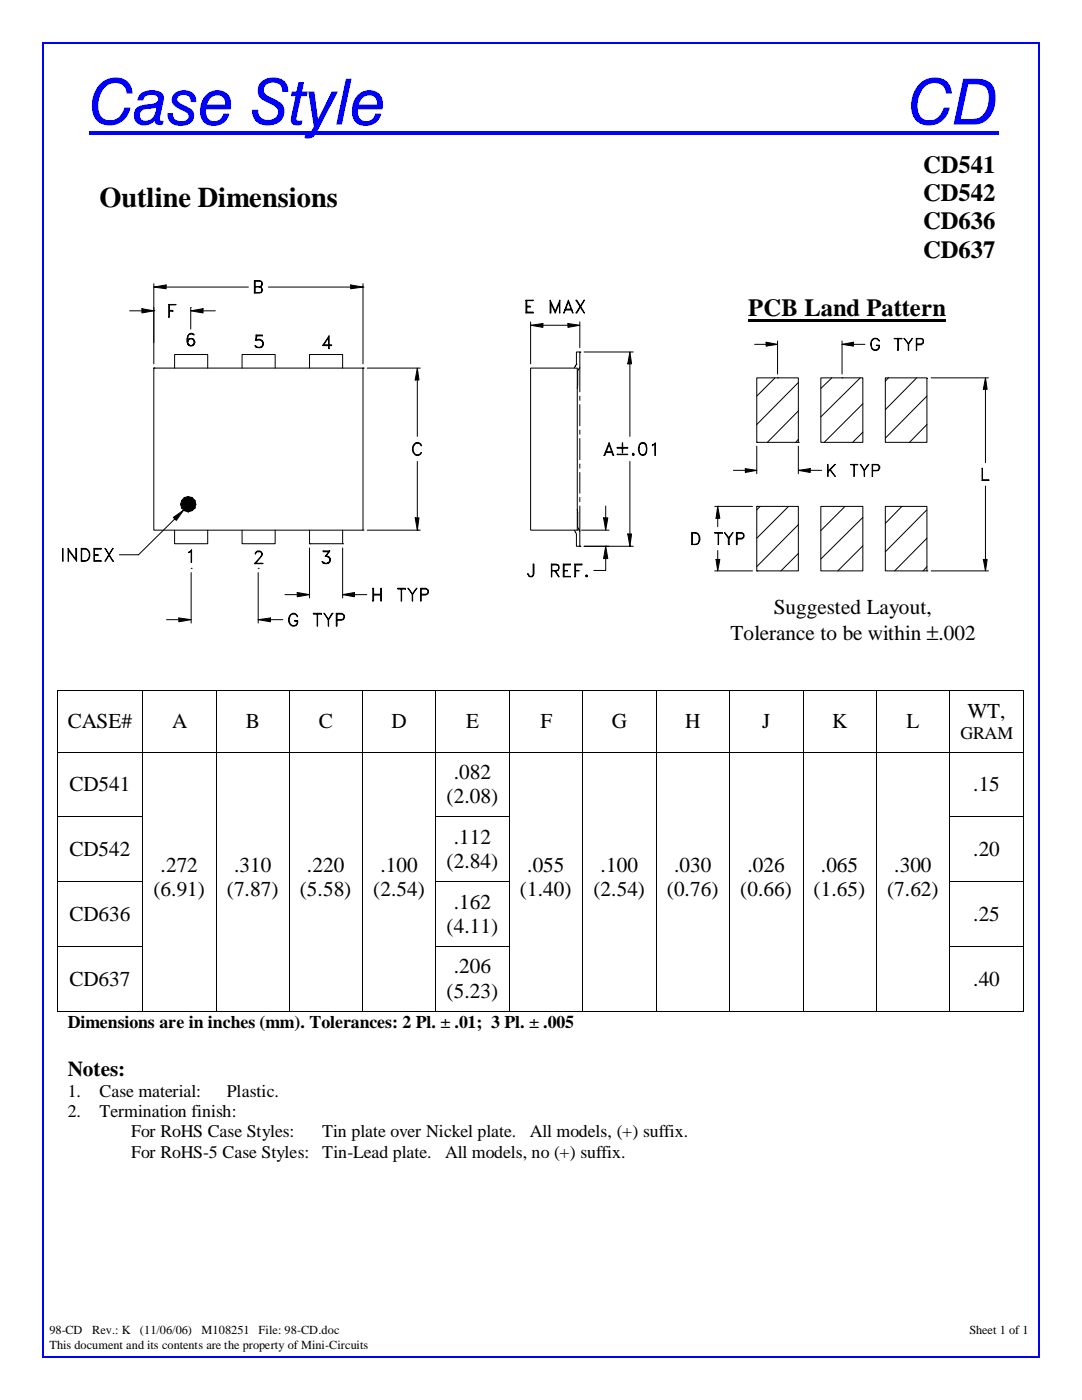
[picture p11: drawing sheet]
<svg xmlns="http://www.w3.org/2000/svg" width="216mm" height="279mm" viewBox="0 0 216 279" stroke-linecap="round" stroke-linejoin="round" font-family="sans-serif">
<path d="M17.8 26.2h181.5v.7h-181.5z" fill="#00f"/>
<path d="M11 54.1h120.5v72.8h-120.5z" fill="#fff"/>
<path d="M11 54h120.5v72.9h-120.5z" fill="none" stroke="#fff" stroke-width=".2"/>
<g fill="none" stroke="#000" stroke-width=".2">
<path d="M30.7 57.3l2.4-.4v.7zM30.7 56.6v16M33.1 57.3h16.5M50.9 57.2h.9a.64 .64 0 0 1 .6 .6 .64 .64 0 0 1-.6 .7h-1v-2.5l1.3 .1 .3 .3a.76 .76 0 0 1-.6 .9M51.8 57.2l.4-.3-.1-.7-1.2-.1v2.3l1.2-.1v-.8l-.2-.2h-1M53.6 57.3h16.4M70 56.9l2.4 .4-2.4 .3zM72.4 57.3h.1M72.4 56.6v16M104.9 59.9h1.5l-1.3 .1v2.3h1.3v.2h-1.5zM109.8 59.9l1 2.2 .9-2.2v2.6l-.1-2-.8 2-.9-2v2h-.1zM113.4 59.9l.9 2.6-.9-2.2-.9 2.2z"/>
<path d="M114.9 59.9h.2l1.5 2.6zM116.5 59.9l-1.4 2.6h-.2zM25.9 62h2.4M28.3 61.6l2.4 .4-2.4 .5zM30.7 73.5h41.7v32.3h-41.7zM30.7 73.5h.1M30.7 62h.1M33.7 60.8h1.4h-1.3v2.5h-.1zM33.8 61.9h.7v.2h-.7M34.8 73.5v-2.7h6.6v2.7M37.5 68.5l.6 .5 .5-.2 .1-.3M37.5 68.1l.2-.4 .4-.1 .5 .1 .1 .4"/>
<path d="M37.7 66.8h.9M37.8 66.7a2.48 2.48 0 0 0-.3 2l.5 .3M37.9 67.6l-.4 .3v.3M38.1 62l2.4-.4v.9zM38.1 70.8h.1M38.1 61.4v4.3M38.3 67.6a.75 .75 0 0 1 .4 .7 .75 .75 0 0 1-.4 .7M38.6 66.7l.1 .2-.1-.2a.74 .74 0 0 0-1.1 .3 1.38 1.38 0 0 0 .6 2.1 .78 .78 0 0 0 .7-1.2 .78 .78 0 0 0-1.3 0M40.5 62h2.5M48.3 73.5v-2.7h6.6v2.7M51 69.1l.3 .2M51.9 67.9a.84 .84 0 0 1 .5 1.2l-.5 .2"/>
<path d="M52.5 68.4a1.04 1.04 0 0 0-1.5-.4l.1-1.1h1.3v.1h-1.1l-.2 .9a.9 .9 0 0 1 1.3 .2 .9 .9 0 0 1-.3 1.3 .9 .9 0 0 1-1.3-.4h.2l.1 .2a.97 .97 0 0 0 1.4-.4M61.8 73.5v-2.7h6.6v2.7M64.5 68.8h1.7v.2h-1.8l1.3-2v2.6h-.1v-2.2l-1.1 1.6M72.4 73.5h.1M73.3 73.5h10.6M83.3 73.5l.3 2.3h-.8zM83.3 75.8v11.3M105.1 61.1h.7v.2h-.7M105.9 64.9l2.4-.3v.7zM105.9 64.2v8.4M105.9 73.5h9.3v32.3h-9.3zM108.3 64.9h5"/>
<path d="M112.6 61.9h1.6M112.8 61.7h1.2M113.3 64.6l2.4 .3-2.4 .4zM114.6 73.5l.5-.8-.1-2.5h.7v3.1l-.4 .7-.1 3.5M115.7 70.2h.1M115.7 64.2v5.2M115.7 73.3v4.9M115.7 79.1v.8M116.5 70.2h9.9M125.7 70.2l.3 2.4h-.7zM125.7 72.6v14.5M36.3 99.9l1.2 .7h-1.5z"/>
<path d="M36.8 99.3l.7-.2v1.5zM36.8 99.3l.7 1.3-1.2-.7zM37.5 99.1l.8 .2-.8 1.3zM37.7 99.8l.6 .2-.6 .7zM38.3 99.3l.6 .6-1.4 .7zM82.8 88.4a.87 .87 0 0 1 1.3 .6 .88 .88 0 0 0-1-.6 .88 .88 0 0 0-.7 .9 1.09 1.09 0 0 0 1.1 1.4l.6-.4a1 1 0 0 1-1.1 .6 1.53 1.53 0 0 1-.2-2.5zM83.3 92.1v11.2M115.7 80.7v4.3M115.7 85.8v.9M115.7 87.5v4.3M115.7 92.6v.8M115.7 94.3v4.1"/>
<path d="M115.7 99.3v.8M120.8 90.3h1.4M120.9 90.1h1.2M121.5 88.4l1 2.5h-.2l-.8-2.2-.8 2.2h-.2zM123.1 90.6l2.2 .1zM123.1 89.3h2.2v.2h-2.2zM123.1 90.6h.1M123.1 89.3h.1M124.2 88.4v2zM125.7 92.1v14.5M126.3 90.6l.1 .1zM126.3 90.5l-.1 .2 .2 .2 .1-.3-.1-.1"/>
<path d="M126.3 90.6h.1M127.8 88.4a.89 .89 0 0 1 1.2 .4 2.35 2.35 0 0 1-.3 1.9 .74 .74 0 0 1-1.2-.3 1.81 1.81 0 0 1 .3-2zM127.8 90.6h.9M127.8 88.6l.3-.2 .6 .2M127.9 88.4a2.08 2.08 0 0 0 0 2.3M128.7 88.4h-.1a1.74 1.74 0 0 1 0 2.3M130.2 88.8l.6-.4v2.5l-.1-2.3-.5 .4zM12.5 109.4l.1 2.6zM13.6 109.4l1.5 2.2v-2.2h.2v2.6l-1.6-2.1-.1 2.1zM16.2 109.4h.9a1.34 1.34 0 0 1 .8 1.7 1.34 1.34 0 0 1-1.7 .9zM16.3 109.6a1.21 1.21 0 0 1 1.5 .8 1.21 1.21 0 0 1-.7 1.5h-.8zM18.8 109.4h1.4v.2h-1.4v2.3l1.4 .1h-1.4z"/>
<path d="M18.8 110.7h.8l-.8 .1M21 109.4l1.6 2.6h-.1zM22.5 109.4l-1.5 2.6zM34.6 103.3l2-1.5-1.4 2.1zM34.8 105.8v2.7h6.6v-2.7M34.9 103.5l-7.3 7.2h-3.8M36 100.6h1.5l-1.2 .8zM36.3 101.4l1.2-.8-.7 1.3zM36.8 100.7h.9l-.7 .6zM37 100l.7-.2v.9zM37 100l.7 .7h-.9zM37 101.3l.7-.6v.9z"/>
<path d="M37.5 100.6l1.4-.7 .2 .7zM37.5 100.6v1.6l-.7-.3zM37.5 100.6l.8 1.3-.8 .3zM37.5 100.6l1.4 .8-.6 .5zM37.5 100.6h1.6l-.2 .8zM37.6 110.2l.3-.1 .3-.4v2.5l-.1-2.2-.2 .2zM37.7 100.7l.6 .6-.6 .3zM37.7 100.7h.9l-.3 .6zM38.1 113.4h.1M38.1 114.3v10M38.3 100l.3 .7h-.9zM48.3 105.8v2.7h6.6v-2.7"/>
<path d="M50.9 112.4l1.6 .1h-1.7l1.1-1.2a.89 .89 0 0 0 .2-1.1l-.8-.1-.3 .4h-.1a.84 .84 0 0 1 1-.5l.5 .5a3.4 3.4 0 0 1-1.5 2M51.5 113.4h.1M51.5 114.3v10M56.9 118.7h2.4M59.3 118.3l2.5 .4-2.5 .4zM61.8 105.8v2.7h6.6v-2.7M61.8 108.5h.1M61.8 109.4v10M64.4 112.2l.3 .2M65 111a.79 .79 0 0 1 .9 .8 .79 .79 0 0 1-1 .7l-.4-.1-.3-.3h.2a.82 .82 0 0 0 1.4-.2M65.3 111.1l.4 .2 .1 .3-.1 .6-.4 .2M65.7 110.1h-1.2v-.1h1.3l-.8 1.1"/>
<path d="M65.7 110l-.8 1.1 .7 .1 .2 .4M68.4 118.7l2.3-.4v.8zM68.4 108.5h.1M68.4 118.7h.1M68.4 109.4v10M70.7 118.7h2.5M72.4 105.8h.1M73.3 105.8h10.6M74.4 117.4h.1v2.5h-.1zM74.5 118.6h1.5M74.5 118.8h1.5M76 117.4l.1 2.5z"/>
<path d="M79.4 117.4h1.5v.2h-1.5zM80.1 117.6v2.3v-2.3M82.3 118.6l.9-1.2-.9 1.2v1.3v-1.3l-.9-1.2 .9 1.2M82.8 103.3h.8l-.3 2.5zM83.3 105.8h.1M84 118.6l1.2-.1 .2-.6-.4-.3h-1l-.1 2.3v-2.5h1.1a.7 .7 0 0 1 .5 .7 .7 .7 0 0 1-.5 .7h-1M106.4 112.6h.2v1.9l-.3 .5-.5 .1-.3-.1-.2-.5h.2v.4l.3 .1 .5-.1zM110.1 113.8a1.45 1.45 0 0 0 1.3-.2v-.8l-1.3-.1-.1 2.4v-2.5h1l.4 .1 .1 .4-.1 .7-1.3 .1M110.7 113.9l.8 1.2-.6-1.2M112.4 112.6h1.4v.1h-1.2v2.3l1.2 .1h-1.4zM112.6 113.8h.6l-.6 .1M114.6 105.8l.4 .8v2.4h.7v-3"/>
<path d="M114.7 112.6h1.4v.1h-1.3v2.4h-.1zM114.8 113.8h.7l-.7 .1M115.2 101.7l.1 3.5 .4 .8M115.2 105.8h.1M115.7 109h.1M115.7 101v5M116 105.8h5.5M116.5 109h9.9M116.9 114.9l.2-.1 .1 .2-.2 .1zM117 114.9h.1v.1h-.1zM120.4 103.3h.9l-.4 2.5zM120.9 111.5v2.3h-2.4"/>
<path d="M120.9 109l.4 2.5h-.9zM120.9 109h.1M120.9 101v2.3M125.3 106.6h.7l-.3 2.4zM125.7 109h.1M33.2 123.7h2.5M35.7 123.3l2.4 .4-2.4 .4zM51.5 123.7l2.5-.4v.8zM51.5 123.7h.1M54 123.7h2.4M58 122.6a.78 .78 0 0 1 .9-.2 .78 .78 0 0 1 .5 .7 .88 .88 0 0 0-1-.5 .88 .88 0 0 0-.7 .8 1.4 1.4 0 0 0 .7 1.5 .76 .76 0 0 0 .9-.9h-.5v-.2h.6a.91 .91 0 0 1-.8 1.2 .91 .91 0 0 1-1-1 1.39 1.39 0 0 1 .4-1.4zM62.5 122.4h1.6v.2h-1.6z"/>
<path d="M63.3 122.6v2.3l.1-2.3M65.5 123.7l.8-1.3h.1l-.8 1.3v1.2l-.1-1.2-.9-1.3 1 1.3M67.3 123.7h.9a.56 .56 0 0 0 .4-.6 .56 .56 0 0 0-.4-.5h-.9v2.3h-.2v-2.5h1.1l.4 .3 .1 .7a1.24 1.24 0 0 1-1.4 .4"/>
</g>
<g fill="#000">
<path d="M30.7 57.3l2.4-.4v.7zM70 56.9l2.4 .4-2.4 .3zM28.3 61.6l2.4 .4-2.4 .5zM38.1 62l2.4-.4v.9zM83.3 73.5l.3 2.3h-.8zM105.9 64.9l2.4-.3v.7zM113.3 64.6l2.4 .3-2.4 .4zM125.7 70.2l.3 2.4h-.7zM36.3 99.9l1.2 .7h-1.5zM36.8 99.3l.7 1.3-1.2-.7zM36.8 99.3l.7-.2v1.5zM37 100l.7-.2v.9z"/>
<path d="M37.5 99.1l.8 .2-.8 1.3zM38.3 99.3l.6 .6-1.4 .7zM34.6 103.3l2-1.5-1.4 2.1zM36 100.6h1.5l-1.2 .8zM36.3 101.4l1.2-.8-.7 1.3zM37.5 100.6v1.6l-.7-.3zM36.8 100.7h.9l-.7 .6zM37 100l.7 .7h-.9zM37 101.3l.7-.6v.9zM37.5 100.6l.8 1.3-.8 .3zM37.7 100.7l.6 .6-.6 .3zM37.5 100.6l1.4 .8-.6 .5z"/>
<path d="M37.7 99.8l.6 .2-.6 .7zM37.7 100.7h.9l-.3 .6zM38.3 100l.3 .7h-.9zM37.5 100.6h1.6l-.2 .8zM37.5 100.6l1.4-.7 .2 .7zM59.3 118.3l2.5 .4-2.5 .4zM68.4 118.7l2.3-.4v.8zM82.8 103.3h.8l-.3 2.5zM120.4 103.3h.9l-.4 2.5zM120.9 109l.4 2.5h-.9zM125.3 106.6h.7l-.3 2.4zM35.7 123.3l2.4 .4-2.4 .4z"/>
<path d="M51.5 123.7l2.5-.4v.8z"/>
</g>
<path d="M105.9 64.9l.1 .1zM105.9 73.5h.1zM115.7 70.2l.1 .1zM68.4 108.5l.1 .1z" fill="#000"/>
<g fill="#fff">
<path d="M11 209.6h184.1v29h-184.1z"/>
<path d="M11 136.5h196.8v70.8h-196.8z"/>
</g>
<g fill="#000">
<path d="M11.4 137.8h.2v1.7h-.2zM28.4 137.8h.2v1.7h-.2zM43.1 137.8h.1v1.7h-.1zM57.6 137.8h.2v1.7h-.2zM72.3 137.8h.1v1.7h-.1zM86.9 137.8h.2v1.7h-.2zM101.6 137.8h.1v1.7h-.1zM116.2 137.8h.2v1.7h-.2zM130.9 137.8h.1v1.7h-.1zM145.5 137.8h.2v1.7h-.2zM160.1 137.8h.2v1.7h-.2zM174.8 137.8h.2v1.7h-.2z"/>
<path d="M189.4 137.8h.2v1.7h-.2zM204.2 137.8h.1v1.7h-.1zM204.2 137.8h.1v.2h-.1zM11.4 150h.2v1.7h-.2zM28.4 150h.2v1.7h-.2zM43.1 150h.1v1.7h-.1zM57.6 150h.2v1.7h-.2zM72.3 150h.1v1.7h-.1zM86.9 150h.2v1.7h-.2zM101.6 150h.1v1.7h-.1zM116.2 150h.2v1.7h-.2zM130.9 150h.1v1.7h-.1z"/>
<path d="M145.5 150h.2v1.7h-.2zM160.1 150h.2v1.7h-.2zM174.8 150h.2v1.7h-.2zM189.4 150h.2v1.7h-.2zM204.2 150h.1v1.7h-.1zM11.4 163h.2v1.6h-.2zM11.4 175.8h.2v1.7h-.2zM28.4 163h.2v1.6h-.2zM28.4 175.8h.2v1.7h-.2zM43.1 163h.1v1.6h-.1zM43.1 175.8h.1v1.7h-.1zM57.6 163h.2v1.6h-.2z"/>
<path d="M57.6 175.8h.2v1.7h-.2zM72.3 163h.1v1.6h-.1zM72.3 175.8h.1v1.7h-.1zM86.9 163h.2v1.6h-.2zM86.9 175.8h.2v1.7h-.2zM101.6 163h.1v1.6h-.1zM101.6 175.8h.1v1.7h-.1zM116.2 163h.2v1.6h-.2zM116.2 175.8h.2v1.7h-.2zM130.9 163h.1v1.6h-.1zM130.9 175.8h.1v1.7h-.1zM145.5 163h.2v1.6h-.2z"/>
<path d="M145.5 175.8h.2v1.7h-.2zM160.1 163h.2v1.6h-.2zM160.1 175.8h.2v1.7h-.2zM174.8 163h.2v1.6h-.2zM174.8 175.8h.2v1.7h-.2zM189.4 163h.2v1.6h-.2zM189.4 175.8h.2v1.7h-.2zM204.2 163h.1v1.6h-.1zM204.2 175.8h.1v1.7h-.1zM11.4 188.8h.2v1.7h-.2zM28.4 188.8h.2v1.7h-.2zM43.1 188.8h.1v1.7h-.1z"/>
<path d="M57.6 188.8h.2v1.7h-.2zM72.3 188.8h.1v1.7h-.1zM86.9 188.8h.2v1.7h-.2zM101.6 188.8h.1v1.7h-.1zM116.2 188.8h.2v1.7h-.2zM130.9 188.8h.1v1.7h-.1zM145.5 188.8h.2v1.7h-.2zM160.1 188.8h.2v1.7h-.2zM174.8 188.8h.2v1.7h-.2zM189.4 188.8h.2v1.7h-.2zM204.2 188.8h.1v1.7h-.1zM204.2 201.7h.1v.2h-.1z"/>
</g>
<g fill="none" stroke="#000" stroke-width=".2">
<path d="M11.4 137.9h17M11.5 139.5v10.5M28.5 139.5v10.5M28.6 137.9h14.5M43.1 139.5v10.5M43.2 137.9h14.4M57.7 139.5v10.5M57.8 137.9h14.5M72.3 139.5v10.5M72.4 137.9h14.5M87 139.5v10.5M87.1 137.9h14.5"/>
<path d="M101.6 139.5v10.5M101.7 137.9h14.5M116.3 139.5v10.5M116.4 137.9h14.5M130.9 139.5v10.5M131 137.9h14.5M145.6 139.5v10.5M145.7 137.9h14.4M160.2 139.5v10.5M160.3 137.9h14.5M174.9 139.5v10.5M175 137.9h14.4"/>
<path d="M189.5 139.5v10.5M189.6 137.9h14.6M204.3 139.5v10.5M11.5 151.7v11.3M11.6 150.1h16.8M28.5 151.7v11.3M28.6 150.1h14.5M43.1 151.7v11.3M43.2 150.1h14.4M57.7 151.7v11.3M57.8 150.1h14.5M72.3 151.7v11.3"/>
<path d="M72.4 150.1h14.5M87 151.7v11.3M87.1 150.1h14.5M101.6 151.7v11.3M101.7 150.1h14.5M116.3 151.7v11.3M116.4 150.1h14.5M130.9 151.7v11.3M131 150.1h14.5M145.6 151.7v11.3M145.7 150.1h14.4M160.2 151.7v11.3"/>
<path d="M160.3 150.1h14.5M174.9 151.7v11.3M175 150.1h14.4M189.5 151.7v11.3M189.6 150.1h14.6M204.3 151.7v11.3M11.5 164.6v11.3M11.5 177.5v11.3M11.6 163h16.8M11.6 175.9h16.8M28.5 164.6v11.3M28.5 177.5v11.3"/>
<path d="M43.1 164.6v11.3M43.1 177.5v11.3M57.7 164.6v11.3M57.7 177.5v11.3M72.3 164.6v11.3M72.3 177.5v11.3M87 164.6v11.3M87 177.5v11.3M87.1 163h14.5M87.1 175.9h14.5M101.6 164.6v11.3M101.6 177.5v11.3"/>
<path d="M116.3 164.6v11.3M116.3 177.5v11.3M130.9 164.6v11.3M130.9 177.5v11.3M145.6 164.6v11.3M145.6 177.5v11.3M160.2 164.6v11.3M160.2 177.5v11.3M174.9 164.6v11.3M174.9 177.5v11.3M189.5 164.6v11.3M189.5 177.5v11.3"/>
<path d="M189.6 163h14.6M189.6 175.9h14.6M204.3 164.6v11.3M204.3 177.5v11.3M11.5 190.5v11.4M11.6 188.9h16.8M28.5 190.5v11.4M43.1 190.5v11.4M57.7 190.5v11.4M72.3 190.5v11.4M87 190.5v11.4M87.1 188.9h14.5"/>
<path d="M101.6 190.5v11.4M116.3 190.5v11.4M130.9 190.5v11.4M145.6 190.5v11.4M160.2 190.5v11.4M174.9 190.5v11.4M189.5 190.5v11.4M189.6 188.9h14.6M204.3 190.5v11.4M11.4 201.8h17M28.6 201.8h14.5M43.2 201.8h14.4"/>
<path d="M57.8 201.8h14.5M72.4 201.8h14.5M87.1 201.8h14.5M101.7 201.8h14.5M116.4 201.8h14.5M131 201.8h14.5M145.7 201.8h14.4M160.3 201.8h14.5M175 201.8h14.4M189.6 201.8h14.6"/>
</g>
<path d="M137.4 66.9h60.7v47.7h-60.7z" fill="#fff"/>
<path d="M137.3 66.8h60.8v47.8h-60.8z" fill="none" stroke="#fff" stroke-width=".2"/>
<g fill="none" stroke="#000" stroke-width=".2">
<path d="M150.6 68.7h2.3M151 75.4h8.3v12.9h-8.3zM152.9 68.3l2.3 .4-2.3 .4zM154.6 75.4l-3.6 3.7M155.2 75.4h.1M155.2 68v6.6M159.3 76.3l-8.3 8.4M163.8 75.4h8.4v12.9h-8.4zM166 75.4l-2.2 2.1M168 68.7l2.3-.4v.8zM168 75.4h.1M168 68.7h.1"/>
<path d="M168 68v6.6M170.3 68.7h2.3M171.7 75.4l-7.9 7.8M174.2 67.6a.86 .86 0 0 1 1.3 .4 .91 .91 0 0 0-1.2-.3 .91 .91 0 0 0-.4 1.2 .78 .78 0 0 0 .7 1 .78 .78 0 0 0 .8-.9l-.5-.1h.6a.86 .86 0 0 1-.8 1 .86 .86 0 0 1-.9-.9v-.6zM176.7 75.4h8.3v12.9h-8.3zM177.3 75.4l-.6 .7M178.4 67.5l1.6 .1zM179.1 67.6v2.3h.2v-2.3M181.2 68.6l.9-1.1-.8 1.1v1.3l-.1-1.3-.8-1.1 .9 1.1M182.9 68.6h1.1l.2-.3-.2-.6-1.1-.1-.1 2.3v-2.4h1.1a.68 .68 0 0 1 .4 .7 .68 .68 0 0 1-.4 .6h-1M182.9 75.4l-6.2 6.4M185 79.1l-8.3 8.3"/>
<path d="M185.8 75.4h11.4M196.6 75.4l.4 2.3h-.8zM196.6 77.7v14.6M146.3 93.9h2.4M148.7 93.5l2.3 .4-2.3 .4zM151 88.3h.1M151 89v5.5M159.3 93.9l2.4-.4v.8zM159.3 88.3h.1M159.3 93.9h.1M159.3 87.7l-.5 .6M159.3 82l-6.2 6.3"/>
<path d="M159.3 89v5.5M161.7 93.9h2.3M165.1 92.7l.1 2.4zM165.2 94l1.5-1.3-1.5 1.5M165.6 93.7l1.1 1.4-1.1-1.4M169.7 92.7l1.5 .1zM170.4 92.8v2.3l.1-2.3M172.2 86.2l-2.1 2.1M172.2 80.6l-7.7 7.7M172.4 93.9l1-1.2-.9 1.2v1.2l-.1-1.2-.7-1.2 .8 1.2M174.1 93.9h.9a.61 .61 0 0 0 .4-.6 .61 .61 0 0 0-.4-.5h-.9l-.1 2.3v-2.4l1.3 .1a.67 .67 0 0 1 .3 .6 .67 .67 0 0 1-.6 .6h-.9M185 84.7l-3.5 3.6"/>
<path d="M196 93.4v2.3h1.3v.2h-1.3zM196.6 97v14.6M138 106.3a1.25 1.25 0 0 1 1.6 .8 1.25 1.25 0 0 1-.8 1.6h-.8zM138.1 106.4a1.06 1.06 0 0 1 1.2 .3 1.06 1.06 0 0 1 .2 1.1l-.4 .7-1 .1zM142.6 106.3l1.5 .1zM142.6 113.9h7.6M142.6 101.1h7.6M142.9 111.6h.7l-.4 2.3zM143.2 101.1l.4 2.3h-.7zM143.2 101.1h.1M143.2 103.4v1.7M143.2 109.9v1.7"/>
<path d="M143.3 106.4v2.3l.1-2.3M145.3 107.4l1-1.1-.8 1.1v1.3h-.2v-1.3l-.7-1.1 .9 1.1M147.1 107.4l1.1-.1 .2-.6-.4-.3h-.9v2.3h-.2v-2.4h1.1a.67 .67 0 0 1 .5 .6 .67 .67 0 0 1-.5 .7h-.9M151 101.1h8.3v12.8h-8.3zM151 113.9h.1M151 101.1h.1M151.7 101.1l-.7 .6M157.4 101.1l-6.4 6.3M159.3 104.7l-8.3 8.4M159.3 110.5l-3.5 3.4M163.8 101.1h8.4v12.8h-8.4zM168.6 101.1l-4.8 4.8"/>
<path d="M172.2 103.3l-8.4 8.3M172.2 108.9l-5 5M176.7 101.1h8.3v12.8h-8.3zM180 101.1l-3.3 3.4M185 113.9h.1M185 101.7l-8.3 8.4M185 107.4l-6.5 6.5M185 113.1l-.8 .8M185.8 113.9h11.4M196.2 111.6h.8l-.4 2.3z"/>
</g>
<path d="M152.9 68.3l2.3 .4-2.3 .4zM168 68.7l2.3-.4v.8zM196.6 75.4l.4 2.3h-.8zM148.7 93.5l2.3 .4-2.3 .4zM159.3 93.9l2.4-.4v.8zM142.9 111.6h.7l-.4 2.3zM143.2 101.1l.4 2.3h-.7zM196.2 111.6h.8l-.4 2.3z" fill="#000"/>
<path d="M185 75.4v.1zM196.6 75.4l.1 .1z" fill="#000"/>
<path d="M146.8 57.2h46.2v9.5h-46.2z" fill="#fff"/>
<path d="M149.3 63.6h39.5v.5h-39.5z" fill="#000"/>
<path d="M140.4 117.5h59.7v11.8h-59.7z" fill="#fff"/>
<path d="M8.5 8.4h.3v.3h-.3z" fill="#00f"/>
<path d="M8.5 8.6h199" fill="none" stroke="#00f" stroke-width=".25"/>
<path d="M207.2 8.4h.3v.3h-.3z" fill="#00f"/>
<path d="M8.6 8.7v262M207.3 8.7v262" fill="none" stroke="#00f" stroke-width=".25"/>
<path d="M8.5 270.7h.3v.2h-.3z" fill="#00f"/>
<path d="M8.5 270.8h199" fill="none" stroke="#00f" stroke-width=".25"/>
<path d="M207.2 270.7h.3v.2h-.3z" fill="#00f"/>
<g font-size="12.7" fill="#00f">
<text x="17.8" y="24.9">Case Style</text>
<text x="181.3" y="24.9">CD</text>
</g>
<text font-size="5.7" x="19.9" y="41.4">Outline Dimensions</text>
<g font-size="4.9">
<text x="184.2" y="34.4">CD541</text>
<text x="184.2" y="40.1">CD542</text>
<text x="184.2" y="45.8">CD636</text>
<text x="184.2" y="51.5">CD637</text>
<text x="149.3" y="63.1">PCB Land Pattern</text>
</g>
<g font-size="4.2">
<text x="154.4" y="122.6">Suggested Layout,</text>
<text x="145.8" y="127.8">Tolerance to be within ±.002</text>
<text x="193.1" y="143.3">WT,</text>
<text x="13.5" y="145.3">CASE#</text>
<text x="34.3" y="145.3">A</text>
<text x="49.1" y="145.3">B</text>
<text x="63.6" y="145.3">C</text>
<text x="78.1" y="145.3">D</text>
<text x="93" y="145.3">E</text>
<text x="107.8" y="145.3">F</text>
<text x="122.1" y="145.3">G</text>
<text x="136.7" y="145.3">H</text>
<text x="152.1" y="145.3">J</text>
<text x="166.1" y="145.3">K</text>
<text x="180.9" y="145.3">L</text>
<text x="90.6" y="155.5">.082</text>
<text x="13.8" y="158">CD541</text>
<text x="89.1" y="160.3">(2.08)</text>
<text x="194.2" y="158">.15</text>
<text x="13.8" y="170.9">CD542</text>
<text x="89.1" y="173.3">(2.84)</text>
<text x="90.6" y="168.5">.112</text>
<text x="194.2" y="170.9">.20</text>
<text x="30.6" y="178.9">(6.91)</text>
<text x="32" y="174">.272</text>
<text x="45.3" y="178.9">(7.87)</text>
<text x="46.7" y="174">.310</text>
<text x="59.8" y="178.9">(5.58)</text>
<text x="61.3" y="174">.220</text>
<text x="74.5" y="178.9">(2.54)</text>
<text x="75.9" y="174">.100</text>
<text x="103.8" y="178.9">(1.40)</text>
<text x="105.2" y="174">.055</text>
<text x="118.4" y="178.9">(2.54)</text>
<text x="119.8" y="174">.100</text>
<text x="133.1" y="178.9">(0.76)</text>
<text x="134.5" y="174">.030</text>
<text x="147.7" y="178.9">(0.66)</text>
<text x="149.1" y="174">.026</text>
<text x="162.3" y="178.9">(1.65)</text>
<text x="163.8" y="174">.065</text>
<text x="177" y="178.9">(7.62)</text>
<text x="178.4" y="174">.300</text>
<text x="13.8" y="183.8">CD636</text>
<text x="90.6" y="181.3">.162</text>
<text x="194.2" y="183.8">.25</text>
<text x="89.1" y="186.2">(4.11)</text>
<text x="13.8" y="196.7">CD637</text>
<text x="90.6" y="194.3">.206</text>
<text x="194.2" y="196.7">.40</text>
<text x="89.1" y="199.2">(5.23)</text>
<text x="13.5" y="214.8">Notes:</text>
</g>
<g font-size="3.6">
<text x="191.6" y="147.5">GRAM</text>
<text x="13.5" y="205.1">Dimensions are in inches (mm). Tolerances: 2 Pl. ± .01; 3 Pl. ± .005</text>
<text x="13.5" y="218.8">1.</text>
<text x="19.9" y="218.8">Case material:</text>
<text x="45.3" y="218.8">Plastic.</text>
<text x="13.5" y="222.9">2.</text>
<text x="19.9" y="222.9">Termination finish:</text>
<text x="26.2" y="227">For RoHS Case Styles:</text>
<text x="64.3" y="227">Tin plate over Nickel plate.</text>
<text x="105.7" y="227">All models, (+) suffix.</text>
<text x="26.2" y="231.2">For RoHS-5 Case Styles:</text>
<text x="64.3" y="231.2">Tin-Lead plate.</text>
<text x="88.8" y="231.2">All models, no (+) suffix.</text>
</g>
<g font-size="2.5">
<text x="9.9" y="266.2">98-CD</text>
<text x="9.9" y="269.1">This document and its contents are the property of Mini-Circuits</text>
<text x="18.4" y="266.2">Rev.: K</text>
<text x="27.9" y="266.2">(11/06/06)</text>
<text x="40.2" y="266.2">M108251</text>
<text x="51.6" y="266.2">File: 98-CD.doc</text>
<text x="193.4" y="266.2">Sheet 1 of 1</text>
</g>
</svg>
